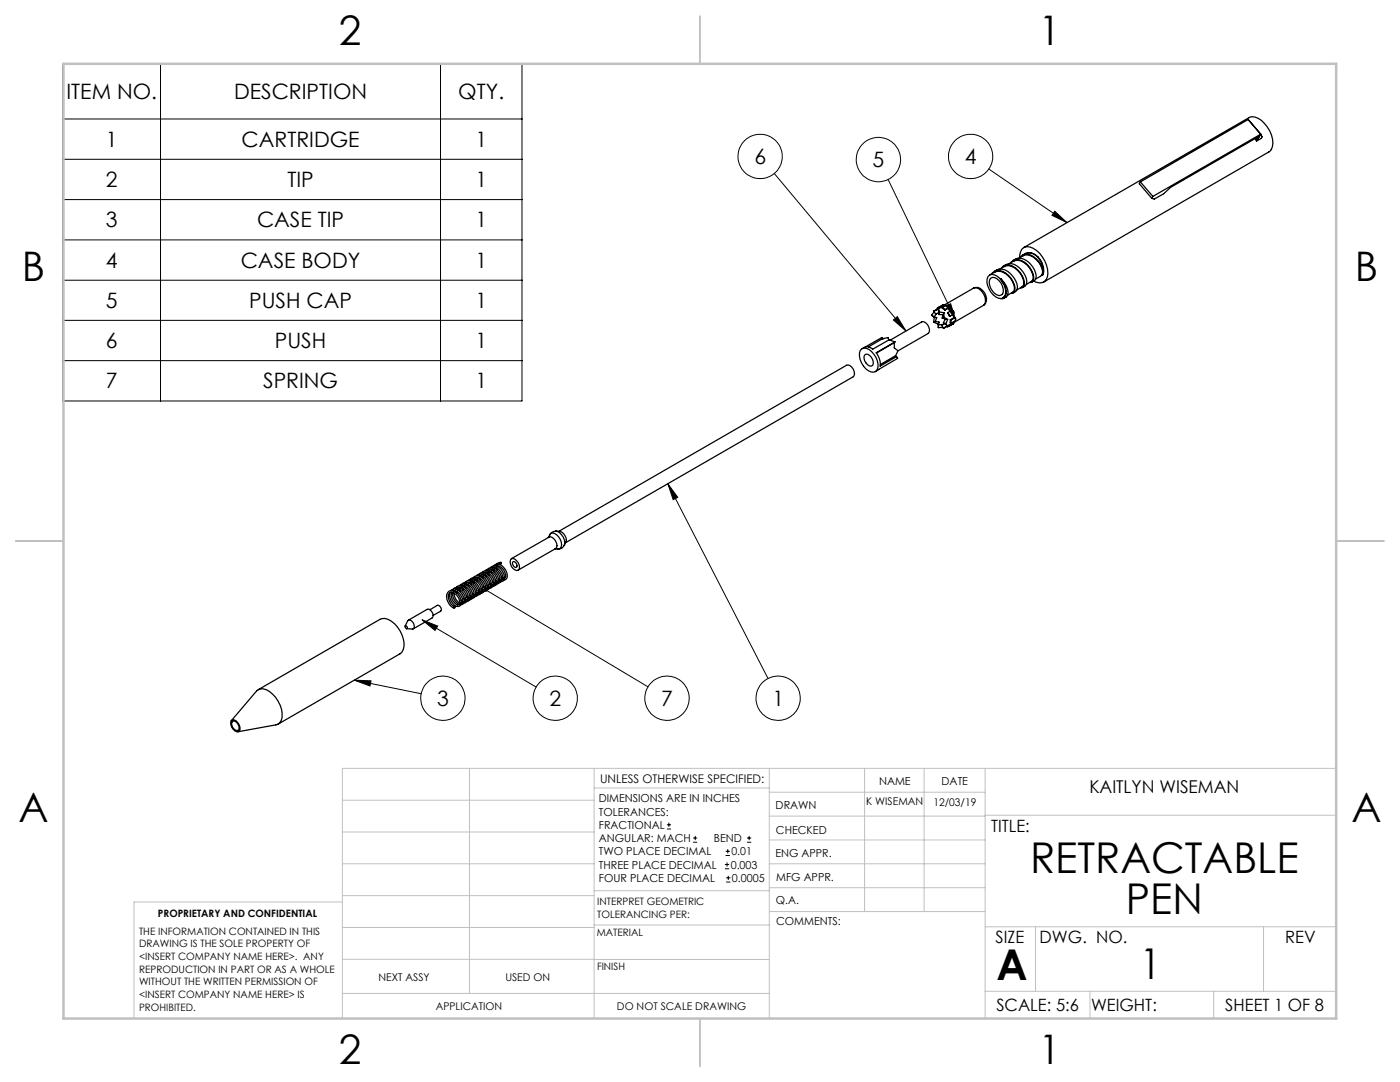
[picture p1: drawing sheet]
<svg xmlns="http://www.w3.org/2000/svg" width="279mm" height="216mm" viewBox="0 0 279 216" stroke-linecap="round" stroke-linejoin="round" font-family="sans-serif">
<g fill="none" stroke="#000" stroke-width=".2">
<path d="M12.5 12.7h91.7v67.3h-91.7zM32 12.7v67.3M87.9 12.7v67.3M12.5 23.7h91.7M12.5 31.8h91.7M12.5 39.8h91.7M154.5 34.6l26.3 31.4M177.2 35.8l13.5 28M197.3 33.7l15.6 10.7M12.5 47.9h91.7M12.5 55.9h91.7M210.5 42.2l2.4 2.2-3-1.4z"/>
<path d="M12.5 63.9h91.7M12.5 72h91.7M178.3 63.9l.8-.7 1.7 2.8zM188.8 61l.9-.4 1 3.2zM133.3 96.5l2 2.7-1 .5zM133.3 96.5l20 38.9M97 117.7l32.3 19.4M70.7 135.7l3.3 .2-.2 1zM70.7 135.7l13.4 2.7M84.2 123.7l3.1 1.2-.5 .9zM84.2 123.7l22.8 13.4M133.1 165.4h.8"/>
<path d="M133.1 164.6h.8M133.5 164.1v.9M138.3 168.1h.8M138.3 167.2h.8M138.7 166.8v.8M144.7 173.4h.8M144.7 172.5h.8M144.8 170.7h.9M144.8 169.9h.9M144.9 176h.9M144.9 175.2h.9M145.1 172.1v.8"/>
<path d="M145.2 169.4v.9M145.3 174.8v.8M149.1 168.1h.8M149.1 167.2h.8M149.5 166.8v.8"/>
<circle cx="151.7" cy="31.2" r="4.4"/>
<circle cx="175.3" cy="31.8" r="4.4"/>
<circle cx="193.7" cy="31.2" r="4.4"/>
<circle cx="88.4" cy="139.3" r="4.4"/>
<circle cx="110.8" cy="139.3" r="4.4"/>
<circle cx="133.1" cy="139.3" r="4.4"/>
<circle cx="155.3" cy="139.3" r="4.4"/>
</g>
<g fill="none" stroke="#c0c0c0" stroke-width=".2">
<path d="M68.3 159.7h50.3M93.7 153.3v44.9M118.6 153.3v49.9M118.6 157.2h34.9M153.5 153.3v49.9M153.5 158.1h43.1M172.5 153.3v28.6M184.4 153.3v28.6M196.6 153.3v49.9M266.7 153.3h-198.4v49.9M68.3 178.7h50.3M68.3 172.4h50.3"/>
<path d="M68.3 166h50.3M68.3 180h-41.6v23.2M118.6 177.7h35M153.5 167.6h43.1M153.5 162.8h43.1M153.5 172.4h43.1M153.5 177.1h43.1M196.6 162.7h70.1M68.3 198.2h85.2M68.3 191.4l85.2 .1M68.3 185.1h50.3M118.6 184.6h35"/>
<path d="M153.6 181.9h43M196.6 197.8h70.1M196.6 184.9h70.1M206.7 184.9v12.9M217.5 197.8v5.4M242.2 197.8v5.4M252.2 184.9v12.9"/>
</g>
<path d="M139.7 3.2v9.5M3.1 107.9h9.6M266.7 107.9h9.5M139.7 203.2v9.6" fill="none" stroke="#c0c0c0" stroke-width=".25"/>
<path d="M12.7 12.7h254v190.5h-254z" fill="none" stroke="#c0c0c0" stroke-width=".5"/>
<path d="M178.3 63.9l.8-.7 1.7 2.8zM188.8 61l.9-.4 1 3.2zM210.5 42.2l2.4 2.2-3-1.4zM133.3 96.5l2 2.7-1 .5zM96.7 117.5l.3 .2-.3-.2a.34 .34 0 0 0 .2 .6 .34 .34 0 0 0 .4-.4 .34 .34 0 0 0-.5-.3zM84.2 123.7l3.1 1.2-.5 .9zM70.7 135.7l3.3 .2-.2 1z" fill="#000"/>
<g fill="none" stroke="#000" stroke-width=".25">
<path d="M227.6 36.3l2.5 2.9M227.6 36.3l-.2 .4 2.5 2.9M230.1 39.2l-.2 .4M250.5 27.6l.3 .3M250.5 27.7l.3 .5M250.8 27.9l.4-.7-17.6 10.2-1.4 1.3-1.8 1-.5-.1M251.6 26.8l-21.5 12.4M251.6 26.8l-.8 1.1M251.6 26.8l-2.5-3-21.5 12.5M251.6 26.8l-.8 1.4M251.6 26.8l.3 .5-.2 .3-.9 .6M194.3 57.5a1.45 1.45 0 0 1 1.8 .5 1.91 1.91 0 0 1 .2 2.9"/>
<path d="M194.3 57.5a1.27 1.27 0 0 1 1.7 .7 1.96 1.96 0 0 1 .3 2.7l-6 3.5M194.3 57.5l-6 3.4M197.7 55.5a1.23 1.23 0 0 1 1.7 .5 2.63 2.63 0 0 1 .7 2.6 1 1 0 0 1-1.6 0 2.5 2.5 0 0 1-.8-3.1zM198 54.6a1.8 1.8 0 0 1 2.7-.1 3.8 3.8 0 0 1 1.8 3.6l-.2 .3-.5 .1M198.5 54.1a2.37 2.37 0 0 1 3.3 .7 2.86 2.86 0 0 1 1 3.3l-.1 .1M198.5 54.3a2.74 2.74 0 0 1 3.2 1.3 2.98 2.98 0 0 1 .7 2.4l-1.3 .9M199 54l-1.5 .9M199.7 55.6a3.7 3.7 0 0 1 1.4 3.2l-.2 .4-.6 .3M199.7 55.6a3.5 3.5 0 0 1 .9 3.6M199.7 55.6v.1a3.6 3.6 0 0 1 .8 3.4M199.8 53.5a1.8 1.8 0 0 1 2.8-.1 3.8 3.8 0 0 1 1.7 3.7l-.4 .4-.2-.1M200.2 56.5a2.38 2.38 0 0 0-2.7-1.6 2.03 2.03 0 0 0-.1 2.7 3.2 3.2 0 0 0 2.4 2l.4-.2 .3-.3"/>
<path d="M200.2 59.4h.1M200.3 53.1a2.32 2.32 0 0 1 3.4 .6 2.86 2.86 0 0 1 1 3.3l-.2 .1M200.4 53.2a2.71 2.71 0 0 1 3.2 1.3 2.12 2.12 0 0 1 .5 2.6l-1.1 .8M200.5 59.1l-.3 .3M200.5 59.1l.1 .1M200.6 59.2l-.5 .4-.4-.1M200.8 53l-1.3 .7M201.7 52.4a1.62 1.62 0 0 1 2.2-.4 3.9 3.9 0 0 1 2.3 4l-.5 .4-.2-.1M202.2 52a2.32 2.32 0 0 1 3.4 .6 2.92 2.92 0 0 1 1 3.3l-.6 .4M202.3 52.1a2.67 2.67 0 0 1 3.2 1.3 2.98 2.98 0 0 1 .6 2.5l-.3 .2M202.5 58.1l-.3 .2M202.7 58.2l-.5 .3"/>
<path d="M202.7 51.9l-1.3 .7M203.5 51.4a1.72 1.72 0 0 1 .7-1.9 1.72 1.72 0 0 1 2 0 5.9 5.9 0 0 1 2.9 5.7 1.67 1.67 0 0 1-2.7 .9M203.6 51.4a1.8 1.8 0 0 1 2.7-.1 3.8 3.8 0 0 1 1.8 3.6M204.1 50.9a2.29 2.29 0 0 1 3.4 .7 3.2 3.2 0 0 1 .6 3.3M204.2 51a2.7 2.7 0 0 1 3.1 1.4 3.2 3.2 0 0 1 .7 2.4M204.3 49.4l44.9-25.9a2.55 2.55 0 0 1 3.1 1.1 5.1 5.1 0 0 1 1.4 5.2l-.3 .5-45.1 26M204.4 57l-.4 .2M204.5 57.1l-.4 .3M204.6 50.8l-1.3 .7M205 50.6a1.93 1.93 0 0 1 2.4 1.1 3.2 3.2 0 0 1 .6 3.1M205.8 56.2l-1 .6M206.3 55.9l-.4 .2"/>
<path d="M208 54.8l-1.3 .9M208 54.8l.1 .1M171.9 69.6a1.59 1.59 0 0 1 2 .5 3.4 3.4 0 0 1 1.1 3.7 1.13 1.13 0 0 1-1.6 .2 3.8 3.8 0 0 1-1.7-4zM172.6 70.8a.87 .87 0 0 1 1.3 .5 1.24 1.24 0 0 1 0 1.8 1.69 1.69 0 0 1-1.3-2.3zM176.2 67.6l-.2-.3-3.2 1.9M177.4 67.8l-.2-.4-1 .2-2.9 1.6M177.7 67.9l6.2-3.7a1.5 1.5 0 0 1 1.6 1.9l-.3 .4-6 3.5M178.5 68.4v.2a1.09 1.09 0 0 0 .7 1.4l-.5 1M178.5 68.4l-3.6 2M178.6 68.2l-1.2-.4-3.2 1.9a1.49 1.49 0 0 0-2.2-.1M178.6 68.2l-3.7 2.2a3.8 3.8 0 0 1 .7 2.7l3.3-1.9M178.6 68.2l-.1 .2"/>
<path d="M178.7 71l-3 1.7M178.7 71l.2 .2M178.9 71.2l.2 .3-4.4 2.7M185.9 62.9l.6 .4M185.9 62.9l.5 .3M186.3 64.3l.9 .4M186.4 62.1l.9-.4 .1 .5M186.4 62.1l.3 .6M186.4 63.2l.5 .2M186.5 63.3l-.2 1M186.5 63.3l.4 .1M186.5 62.1l-.6 .8"/>
<path d="M186.7 64.1l.7 .2M186.7 64.1l-.4 .2M186.7 62.7l.2-.1-.5 .6M186.9 63.4l-.2 .7M187.2 64.7l.1 .7M187.3 64.8l.8-.1-.1 .2M187.3 64.8v.3M187.3 65.3v.1M187.3 62.4l-.6 .3M187.4 61.9v.6M187.4 62.2l1 .2M187.4 62.2v.6h.8"/>
<path d="M187.4 64.3l-.1 .5M187.4 64.3l-.2 .4M187.5 61.3l-.4 .2v.1M187.5 61.3v.2M187.5 61.5l-1.1 .6M188 61.4l.6 .5M188 61.4l.6 .4M188 63.5l.7 .2M188.2 60.9l.1-.1-1.1 .6M188.2 62.8l-.2 .7M188.2 60.9l-.7 .4M188.2 60.9v.1"/>
<path d="M188.2 61l-.7 .5M188.3 65.3l-1 .1M188.3 60.8l-.1 .2M188.4 63.3l.7 .4M188.4 62.4v.9M188.4 62.4l-.2 .4M188.4 63.3l-.4 .2M188.5 64.6l.4 .2zM188.6 64.5l-.6 .4M188.6 61.8v.1M188.7 63.7h.4M188.7 63.7l-.4 .7 .1 .1"/>
<path d="M189 64.9l-.7 .6-.3-.6M189.1 63.7l-.4 1M189.2 62.4l.4 .7M189.2 62.4l.8-.5 .3 .2 .1 .5-.8 .5M189.3 61.5l-.7 .4M189.3 61.3l.1-.1-.1-.2-.4-.1-.9 .5M189.3 61.3l-.7 .5M189.3 61.3v.2M189.4 64.9l-1 .6M189.4 64.9l.1 .1M189.4 61.2l-.1 .3M189.5 65l-.4 .2-.1-.1"/>
<path d="M189.7 63.8l-.1 .6 .2 .1M189.7 63.8l.1 .1M189.8 63.9v.6M190.1 64.5l-.7 .4M190.1 64.5l.1 .1M190.2 64.4l-.1 .1M190.2 64.6h.1l-1 .5M190.2 64.4l.1 .2M190.2 64.6l-.7 .4M190.4 63.4h.2M190.4 63.4l-.7 .4M190.4 63.4l.1 .1"/>
<path d="M190.5 63.5a.31 .31 0 0 1 .2 .2 .31 .31 0 0 1-.2 .4l-.7 .4M190.5 63.5l-.7 .4M89.7 118.3a2.57 2.57 0 0 0 1.5 2.7 .73 .73 0 0 0 .9-.9 2.47 2.47 0 0 0-2.1-2.3 1.31 1.31 0 0 0-.8 1.9 2.42 2.42 0 0 0 1.4 1.6M90 117.9a1.03 1.03 0 0 1 1.5-.1 2.09 2.09 0 0 1 .9 2.7l-.6 .2M90.1 118.2a2.02 2.02 0 0 0 1.4 2.5 1.54 1.54 0 0 0-.6-2.1 .89 .89 0 0 0-1.2-.2 2.08 2.08 0 0 0 1 2.6M90.3 118.2v.4a2.59 2.59 0 0 0 1.2 1.9M90.5 117.9a1.87 1.87 0 0 1 1.7 2.4 1.18 1.18 0 0 1-1.4-1.1l-.2-.9M90.5 117.5a1.49 1.49 0 0 1 2.4 .8 1.35 1.35 0 0 1-.2 2h-.3M90.7 117.9v.1M90.9 117.9l-.1 .2M91 117.6a1.08 1.08 0 0 1 1.5 .8 1.28 1.28 0 0 1 .2 1.6h-.1M91.1 117.2a1.04 1.04 0 0 1 1.5-.1 2.17 2.17 0 0 1 1 2.7l-.3 .2h-.4"/>
<path d="M91.2 118v.4M91.3 117.5l-.1 .2M91.4 117.5v.3M91.6 117.2a1.86 1.86 0 0 1 1.8 2.4l-.2 .1M91.7 116.9a1.03 1.03 0 0 1 1.5-.1 2.2 2.2 0 0 1 1 2.7l-.7 .2M91.8 117.7v.3M91.9 117.2l-.1 .1M92 117.2v.2M92 119.8l.4 .2M92.1 116.9h.1a1.97 1.97 0 0 1 1.7 2.4h-.1M92.3 116.5a1.23 1.23 0 0 1 1.9 .3 1.91 1.91 0 0 1 .5 2.4l-.2 .1h-.4M92.3 117.3l.1 .4"/>
<path d="M92.4 116.8v.2M92.6 116.9v.2M92.6 119.5l.4 .2M92.7 116.6a1.87 1.87 0 0 1 1.8 2.3l-.1 .1M92.8 116.2a1.49 1.49 0 0 1 2.3 .8 1.31 1.31 0 0 1-.1 2h-.3M92.9 117v.4M93 116.5v.2M93.2 116.6l-.1 .2M93.2 119.1l.4 .2M93.3 116.2a1.83 1.83 0 0 1 1.8 2.4l-.2 .1M93.4 115.9a1.07 1.07 0 0 1 1.5-.1 2.17 2.17 0 0 1 1 2.7l-.7 .2M93.5 116.7v.4"/>
<path d="M93.6 116.2l-.1 .1M93.7 116.2v.3M93.7 118.8l.5 .2M93.9 115.9a2.07 2.07 0 0 1 1.8 2.4l-.2 .1M94 115.5a1.17 1.17 0 0 1 1.9 .4 1.6 1.6 0 0 1 .3 2.5h-.4M94.1 116.3v.4M94.2 115.9l-.1 .1M94.3 115.9v.2M94.3 118.5l.4 .2M94.4 115.6a1.86 1.86 0 0 1 1.8 2.3l-.1 .1M94.5 115.2a1.03 1.03 0 0 1 1.6-.1 2.09 2.09 0 0 1 .9 2.8l-.6 .1M94.6 116l.1 .4"/>
<path d="M94.7 115.5v.2M94.9 115.6v.2M94.9 118.1l.4 .3M95 115.3a1.87 1.87 0 0 1 1.8 2.3l-.1 .1M95.1 114.9a1.49 1.49 0 0 1 2.3 .8 1.35 1.35 0 0 1-.1 2h-.4M95.2 115.7v.4M95.3 115.2v.2M95.5 115.2l-.1 .3M95.5 117.8l.4 .2M95.6 114.9a1.08 1.08 0 0 1 1.4 .8 1.22 1.22 0 0 1 .2 1.7M95.7 114.5a1.03 1.03 0 0 1 1.5 0 2.17 2.17 0 0 1 1 2.7l-.3 .2h-.4M95.8 115.4v.3"/>
<path d="M95.9 114.9l-.1 .1M96 114.9v.2M96 117.5l.4 .2M96.2 114.6a1.86 1.86 0 0 1 1.8 2.3l-.2 .2M96.2 114.2a1.23 1.23 0 0 1 2 .3 2.12 2.12 0 0 1 .5 2.4l-.6 .1M96.3 115l.1 .4M96.4 114.5v.2M96.6 114.6v.2M96.6 117.1l.4 .3M96.7 114.3l.1-.1a1.97 1.97 0 0 1 1.7 2.4l-.1 .1M96.8 113.9a1.23 1.23 0 0 1 2 .3 2.04 2.04 0 0 1 .5 2.3l-.2 .2h-.4M96.9 114.7v.4"/>
<path d="M97 114.2l-.1 .2M97.2 114.2v.2M97.2 116.8l.4 .3M97.3 113.9a1.87 1.87 0 0 1 1.8 2.4l-.1 .1M97.4 113.6a1.17 1.17 0 0 1 1.9 .3 1.91 1.91 0 0 1 .6 2.3l-.7 .2M97.5 114.4v.4M97.6 113.9l-.1 .1M97.8 113.9l-.1 .2M97.8 116.5l.4 .2M97.9 113.6a1.83 1.83 0 0 1 1.8 2.4l-.2 .1M98 113.2a1.07 1.07 0 0 1 1.5 0 2.17 2.17 0 0 1 1 2.7l-.7 .1M98.1 114.1v.3"/>
<path d="M98.2 113.6l-.1 .1M98.3 113.6v.2M98.3 116.1l.4 .3M98.5 113.3v-.1a2.07 2.07 0 0 1 1.8 2.4l-.2 .1M98.5 112.9a1.21 1.21 0 0 1 2 .3 1.6 1.6 0 0 1 .3 2.5h-.4M98.6 113.7l.1 .4M98.7 113.2v.2M98.9 113.2v.3M98.9 115.8l.4 .3M99 112.9a1.86 1.86 0 0 1 1.8 2.4l-.2 .1M99.2 113.4v.4M99.3 112.9l-.1 .1"/>
<path d="M99.5 115.5l.4 .2M99.9 112.6h-.3M99.9 112.2l-.6 .2-.2 .2M100 115.1l.5 .3M102.1 111.5a1.65 1.65 0 0 1 1.5 2.1l-.2 .2a1.52 1.52 0 0 1-1.3-2.3zM102.1 111.5l7.5-4.3a1.59 1.59 0 0 1 1.5 2l-.2 .3-7.5 4.3M102.4 112.1a.74 .74 0 0 1 .6 1.1 .76 .76 0 0 1-.6-1.1zM109.4 107.2l.5-.7a1.86 1.86 0 0 1 2.1 1.6 1 1 0 0 1-.6 1.5l-.7-.1M110.9 106a1.23 1.23 0 0 0-1.2 .8M110.9 106a1.78 1.78 0 0 1 1.8 .8 1.78 1.78 0 0 1-.1 2 2.38 2.38 0 0 0-1.7-2.8zM111.5 106l57.4-33.1a1.56 1.56 0 0 1 1.6 2l-.2 .3-57.4 33.1M112.6 108.8a1.14 1.14 0 0 1-1.3 .7"/>
<path d="M51.5 137.6l24.3-14a3 3 0 0 1 3.5 1.5 5.1 5.1 0 0 1 1.1 4.6l-.6 .8-24.3 14M80.9 124.9l.6-1.1a1.14 1.14 0 0 1 1 1.6h-1.3M80.9 124.8a.3 .3 0 0 1 .4 .2 .3 .3 0 0 1-.2 .4l-.3-.4zM81.5 123.8l3.7-2.2a1.14 1.14 0 0 1 1.1 1.7l-3.8 2.2M85.8 121.7l1.5-.9a.79 .79 0 0 1 .6 1.2l-1.5 .8M46.1 143.8l.3-.1a1.65 1.65 0 0 1 1.4 2.1l-.2 .2a1.67 1.67 0 0 1-1.5-2.2zM46.2 143.8l5-5.9a1.8 1.8 0 0 1 2.6 .1 5.6 5.6 0 0 1 2.3 5.8l-.3 .5-.7 .3-7.6 1.4M46.3 144l.2-.1a1.19 1.19 0 0 1 .9 1.9 1.28 1.28 0 0 1-1.1-1.8z"/>
<circle cx="99.9" cy="112.4" r=".13"/>
<circle cx="90.7" cy="121.2" r=".14"/>
</g>
<g font-size="8.5">
<text x="205.6" y="174.2">RETRACTABLE</text>
<text x="224.7" y="182.3">PEN</text>
<text x="198.9" y="195.5">A</text>
<text x="227.5" y="195.4">1</text>
</g>
<g font-size="8.1">
<text x="67.6" y="8.9">2</text>
<text x="207.3" y="8.9">1</text>
<text x="4.4" y="56.2">B</text>
<text x="270.4" y="56.2">B</text>
<text x="3.7" y="164.1">A</text>
<text x="269.7" y="164.1">A</text>
<text x="67.6" y="212.4">2</text>
<text x="207.3" y="212.4">1</text>
</g>
<g font-size="4.2">
<text x="13.3" y="19.7">ITEM NO.</text>
<text x="46.7" y="19.7">DESCRIPTION</text>
<text x="91.5" y="19.7">QTY.</text>
<text x="21.1" y="29.3">1</text>
<text x="48.2" y="29.3">CARTRIDGE</text>
<text x="94.9" y="29.3">1</text>
<text x="150.5" y="32.7">6</text>
<text x="174.2" y="33.4">5</text>
<text x="192.5" y="32.7">4</text>
<text x="21.1" y="37.3">2</text>
<text x="57.4" y="37.3">TIP</text>
<text x="94.9" y="37.3">1</text>
<text x="21.1" y="45.3">3</text>
<text x="51.3" y="45.3">CASE TIP</text>
<text x="94.9" y="45.3">1</text>
<text x="21.1" y="53.4">4</text>
<text x="48" y="53.4">CASE BODY</text>
<text x="94.9" y="53.4">1</text>
<text x="21.1" y="61.4">5</text>
<text x="49.7" y="61.4">PUSH CAP</text>
<text x="94.9" y="61.4">1</text>
<text x="21.1" y="69.5">6</text>
<text x="54.9" y="69.5">PUSH</text>
<text x="94.9" y="69.5">1</text>
<text x="21.1" y="77.5">7</text>
<text x="52.5" y="77.5">SPRING</text>
<text x="94.9" y="77.5">1</text>
<text x="87.2" y="140.9">3</text>
<text x="109.7" y="140.9">2</text>
<text x="132" y="140.9">7</text>
<text x="154.1" y="140.9">1</text>
</g>
<text font-size="3.5" x="217.4" y="158.3">KAITLYN WISEMAN</text>
<g font-size="3.4">
<text x="197.8" y="166">TITLE:</text>
<text x="198.7" y="188.1">SIZE</text>
<text x="207.5" y="188.1">DWG. NO.</text>
<text x="256.5" y="188.2">REV</text>
<text x="198.8" y="201.7">SCALE: 5:6</text>
<text x="217.7" y="201.8">WEIGHT:</text>
<text x="244.5" y="201.7">SHEET 1 OF 8</text>
</g>
<text font-size="2.4" x="119.8" y="156.2">UNLESS OTHERWISE SPECIFIED:</text>
<g font-size="2.2">
<text x="119.5" y="160.1">DIMENSIONS ARE IN INCHES</text>
<text x="154.8" y="161.4">DRAWN</text>
<text x="175.4" y="156.6">NAME</text>
<text x="187.9" y="156.7">DATE</text>
<text x="119.5" y="162.7">TOLERANCES:</text>
<text x="119.5" y="165.4">FRACTIONAL</text>
<text x="154.9" y="166.3">CHECKED</text>
<text x="119.5" y="173.3">THREE PLACE DECIMAL</text>
<text x="119.5" y="168">ANGULAR: MACH</text>
<text x="119.5" y="170.7">TWO PLACE DECIMAL</text>
<text x="142.5" y="168">BEND</text>
<text x="145.8" y="173.3">0.003</text>
<text x="146" y="170.7">0.01</text>
<text x="154.8" y="171">ENG APPR.</text>
<text x="119.5" y="176">FOUR PLACE DECIMAL</text>
<text x="146.1" y="176">0.0005</text>
<text x="154.9" y="175.7">MFG APPR.</text>
<text x="154.9" y="180.4">Q.A.</text>
<text x="154.9" y="184.6">COMMENTS:</text>
</g>
<g font-size="2.1">
<text x="172.9" y="160.6">K WISEMAN</text>
<text x="186.3" y="160.7">12/03/19</text>
<text x="75.5" y="195.7">NEXT ASSY</text>
<text x="100.9" y="195.7">USED ON</text>
<text x="86.9" y="201.5">APPLICATION</text>
<text x="123.1" y="201.6">DO NOT SCALE DRAWING</text>
</g>
<g font-size="2">
<text x="31.5" y="182.9">PROPRIETARY AND CONFIDENTIAL</text>
<text x="119.2" y="180.6">INTERPRET GEOMETRIC</text>
<text x="119.2" y="183.1">TOLERANCING PER:</text>
<text x="27.8" y="186.5">THE INFORMATION CONTAINED IN THIS</text>
<text x="27.8" y="189">DRAWING IS THE SOLE PROPERTY OF</text>
<text x="27.8" y="191.6">&lt;INSERT COMPANY NAME HERE&gt;. ANY</text>
<text x="119.1" y="186.7">MATERIAL</text>
<text x="27.8" y="194.1">REPRODUCTION IN PART OR AS A WHOLE</text>
<text x="27.8" y="196.6">WITHOUT THE WRITTEN PERMISSION OF</text>
<text x="119.1" y="193.5">FINISH</text>
<text x="27.8" y="199.1">&lt;INSERT COMPANY NAME HERE&gt; IS</text>
<text x="27.8" y="201.7">PROHIBITED.</text>
</g>
</svg>
